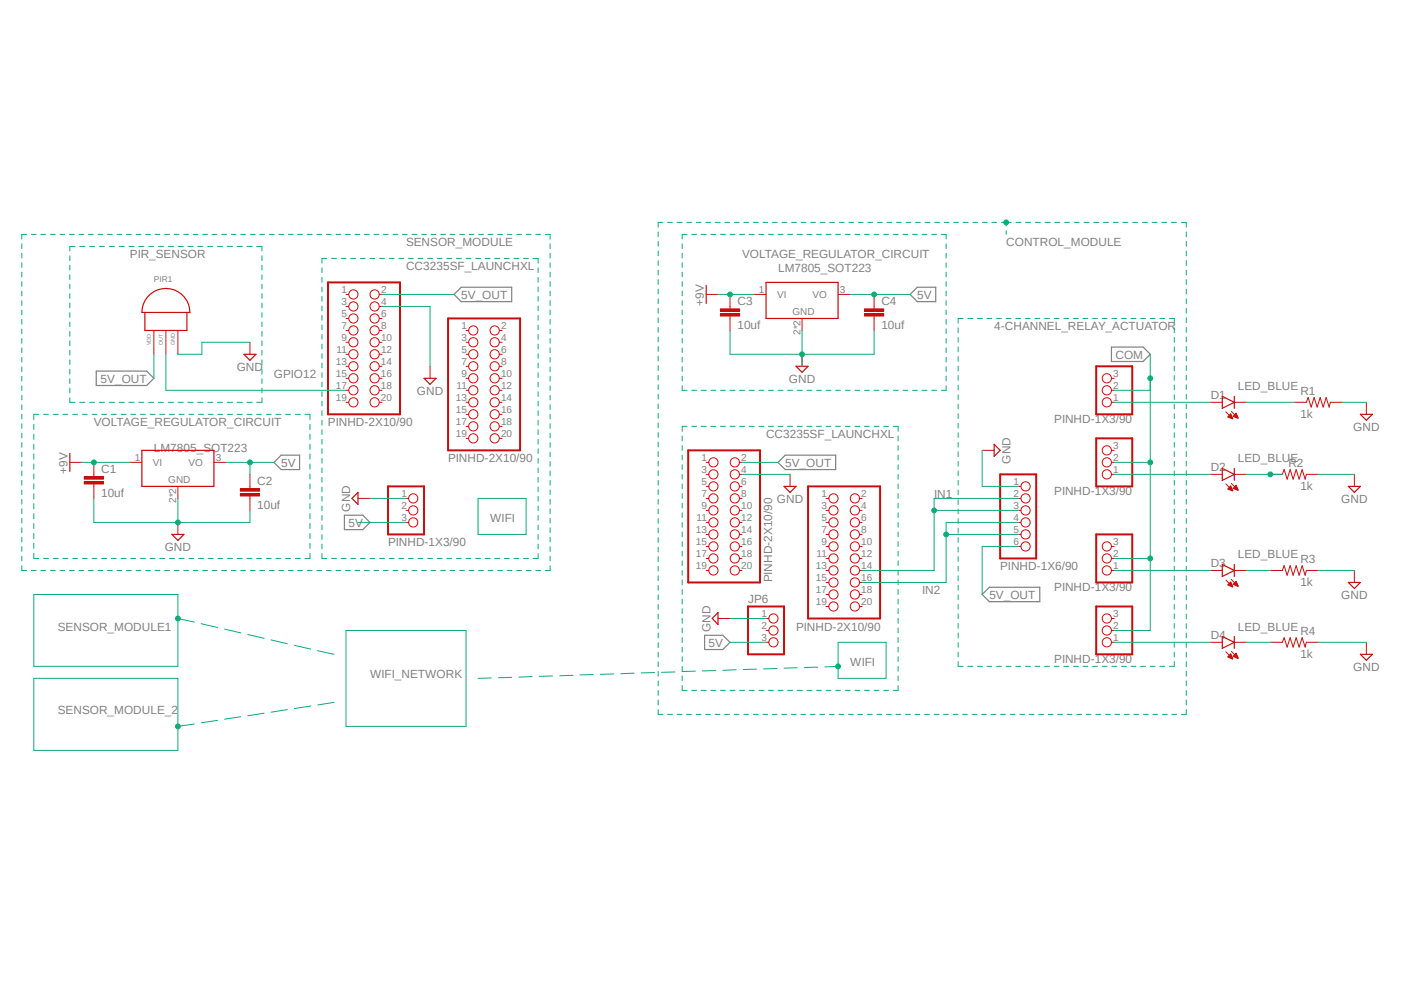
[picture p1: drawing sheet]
<svg xmlns="http://www.w3.org/2000/svg" width="297mm" height="210mm" viewBox="0 0 297 210" stroke-linecap="round" stroke-linejoin="round" font-family="sans-serif">
<path d="M4.5 46l288 112.8M292.5 46l-288 112.8" fill="none" stroke="#fff" stroke-width=".21"/>
<path d="M20.4 78.5h10.6l1.6 1.5-1.6 1.5h-10.6zM97.6 60.7h10.6v3.1h-10.6l-1.5-1.5zM192.5 62.3l1.6-1.6h3.9v3.1h-3.9zM235.1 73.4h6.7l1.5 1.5-1.5 1.6h-6.7zM58 97.8l1.5-1.5h3.9v3h-3.9zM166.1 96.3h10.7v3h-10.7l-1.5-1.5zM72.9 109h3.9l1.5 1.5-1.5 1.5h-3.9zM149.1 134.4h3.8l1.5 1.4-1.5 1.6h-3.8zM209.3 124.2h10.7v3.1h-10.7l-1.5-1.6z" fill="none" stroke="#808080" stroke-width=".25"/>
<path d="M69.4 59.7h15.2v27.9h-15.2zM94.8 67.4h15.2v27.8h-15.2zM82.1 102.9h7.6v10.1h-7.6z" fill="none" stroke="#c90d0c" stroke-width=".42"/>
<g fill="none" stroke="#c90d0c" stroke-width=".21">
<path d="M73.2 62.3h.5M73.2 64.8h.5M73.2 67.4h.5M73.2 69.9h.5M73.2 72.4h.5M73.2 74.9h.5M73.2 77.5h.5M80.3 62.3h.5M80.3 64.8h.5M80.3 67.4h.5M80.3 69.9h.5M80.3 72.4h.5"/>
<path d="M80.3 74.9h.5M80.3 77.5h.5M91 77.5v2.5M98.6 69.9h.5M98.6 72.4h.5M98.6 74.9h.5M98.6 77.5h.5M105.7 69.9h.5M105.7 72.4h.5M105.7 74.9h.5M105.7 77.5h.5M27.5 97.8h2.5"/>
<path d="M45.3 97.8h2.5M73.2 80h.5M73.2 82.5h.5M73.2 85.1h.5M80.3 80h.5M80.3 82.5h.5M80.3 85.1h.5M98.6 80h.5M98.6 82.5h.5M98.6 85.1h.5M98.6 87.6h.5M98.6 90.2h.5"/>
<path d="M98.6 92.7h.5M105.7 80h.5M105.7 82.5h.5M105.7 85.1h.5M105.7 87.6h.5M105.7 90.2h.5M105.7 92.7h.5M19.9 100.3v.5M19.9 102.4v.5M37.6 102.9v2.5M75.7 105.4h2.6M85.9 105.4h.5"/>
<path d="M85.9 107.9h.5M85.9 110.5h.5"/>
<circle cx="74.8" cy="67.4" r=".98"/>
<circle cx="74.8" cy="69.9" r=".98"/>
<circle cx="74.8" cy="72.4" r=".98"/>
<circle cx="74.8" cy="62.3" r=".98"/>
<circle cx="74.8" cy="64.8" r=".98"/>
<circle cx="74.8" cy="74.9" r=".98"/>
<circle cx="74.8" cy="77.5" r=".98"/>
<circle cx="79.2" cy="74.9" r=".98"/>
<circle cx="79.2" cy="62.3" r=".98"/>
<circle cx="79.2" cy="77.5" r=".98"/>
<circle cx="79.2" cy="69.9" r=".98"/>
<circle cx="79.2" cy="67.4" r=".98"/>
<circle cx="79.2" cy="72.4" r=".98"/>
<circle cx="79.2" cy="64.8" r=".98"/>
<circle cx="100.1" cy="77.5" r=".98"/>
<circle cx="100.1" cy="72.4" r=".98"/>
<circle cx="100.1" cy="69.9" r=".98"/>
<circle cx="100.1" cy="74.9" r=".98"/>
<circle cx="104.6" cy="77.5" r=".98"/>
<circle cx="104.6" cy="74.9" r=".98"/>
<circle cx="104.6" cy="69.9" r=".98"/>
<circle cx="104.6" cy="72.4" r=".98"/>
<circle cx="74.8" cy="80" r=".98"/>
<circle cx="74.8" cy="82.5" r=".98"/>
<circle cx="74.8" cy="85.1" r=".98"/>
<circle cx="79.2" cy="82.5" r=".98"/>
<circle cx="79.2" cy="85.1" r=".98"/>
<circle cx="79.2" cy="80" r=".98"/>
<circle cx="100.1" cy="92.7" r=".98"/>
<circle cx="100.1" cy="87.6" r=".98"/>
<circle cx="100.1" cy="80" r=".98"/>
<circle cx="100.1" cy="82.5" r=".98"/>
<circle cx="100.1" cy="85.1" r=".98"/>
<circle cx="100.1" cy="90.2" r=".98"/>
<circle cx="104.6" cy="85.1" r=".98"/>
<circle cx="104.6" cy="92.7" r=".98"/>
<circle cx="104.6" cy="87.6" r=".98"/>
<circle cx="104.6" cy="90.2" r=".98"/>
<circle cx="104.6" cy="80" r=".98"/>
<circle cx="104.6" cy="82.5" r=".98"/>
<circle cx="87.4" cy="105.4" r=".98"/>
<circle cx="87.4" cy="107.9" r=".98"/>
<circle cx="87.4" cy="110.5" r=".98"/>
</g>
<path d="M30 95.2h15.3v7.7h-15.3zM89.7 80h2.5l-1.2 1.3zM75.7 104.1v2.6l-1.2-1.3z" fill="none" stroke="#c90d0c" stroke-width=".25"/>
<path d="M17.8 101.9h4.1v.5h-4.1z" fill-rule="evenodd" fill="#c90d0c"/>
<path d="M17.8 101.9h4.1v.5h-4.1z" fill="none" stroke="#c90d0c" stroke-width=".21"/>
<path d="M17.8 100.8h4.1v.5h-4.1z" fill-rule="evenodd" fill="#c90d0c"/>
<path d="M19.9 97.8v2.5M17.8 100.8h4.1v.5h-4.1zM19.9 102.9v2.5M52.9 102.9v.5M52.9 104.9v.5" fill="none" stroke="#c90d0c" stroke-width=".21"/>
<path d="M50.8 104.4h4.1v.5h-4.1z" fill-rule="evenodd" fill="#c90d0c"/>
<path d="M50.8 104.4h4.1v.5h-4.1z" fill="none" stroke="#c90d0c" stroke-width=".21"/>
<path d="M50.8 103.4h4.1v.5h-4.1z" fill-rule="evenodd" fill="#c90d0c"/>
<g fill="none" stroke="#c90d0c" stroke-width=".21">
<path d="M32.6 69.9v5M35.1 69.9v5M37.6 69.9v5M52.9 72.4v2.5M154.4 64.8v.5M154.4 66.8v.6M159.5 62.3h2.6M169.7 67.4v2.5M177.3 62.3h2.5M14.8 97.8h2.5M149.4 97.8h.5M156.4 97.8h.6"/>
<path d="M207.8 95.2h2.5M235.2 97.8h.5M235.2 95.2h.5M235.2 85.1h.5M235.2 82.5h.5M235.2 80h.5M37.6 110.5v2.5M50.8 103.4h4.1v.5h-4.1zM52.9 100.3v2.6M52.9 105.4v2.5M149.4 100.3h.5M149.4 102.9h.5"/>
<path d="M149.4 105.4h.5M149.4 107.9h.5M149.4 110.5h.5M149.4 113h.5M149.4 115.6h.5M149.4 118.1h.5M156.4 100.3h.6M156.4 102.9h.6M156.4 105.4h.6M156.4 107.9h.6M156.4 110.5h.6M156.4 113h.6"/>
<path d="M156.4 115.6h.6M156.4 118.1h.6M167.1 100.3v2.6M174.8 105.4h.5M174.8 107.9h.5M174.8 110.5h.5M174.8 113h.5M174.8 115.6h.5M174.8 118.1h.5M181.8 105.4h.6M181.8 107.9h.6M181.8 110.5h.6"/>
<path d="M181.8 113h.6M181.8 115.6h.6M181.8 118.1h.6M215.4 102.9h.5M215.4 105.4h.5M215.4 107.9h.5M215.4 110.5h.5M215.4 113h.5M215.4 115.6h.5M235.2 100.3h.5M235.2 115.6h.5M235.2 118.1h.5"/>
<path d="M149.4 120.6h.5M151.9 130.8h2.5M156.4 120.6h.6M162.1 130.8h.5M162.1 133.3h.5M162.1 135.8h.5M174.8 120.6h.5M174.8 123.2h.5M174.8 125.7h.5M174.8 128.3h.5M181.8 120.6h.6M181.8 123.2h.6"/>
<path d="M181.8 125.7h.6M181.8 128.3h.6M235.2 120.6h.5M235.2 130.8h.5M235.2 133.3h.5M235.2 135.8h.5"/>
<circle cx="150.9" cy="97.8" r=".98"/>
<circle cx="155.4" cy="97.8" r=".98"/>
<circle cx="234.1" cy="85.1" r=".98"/>
<circle cx="234.1" cy="82.5" r=".98"/>
<circle cx="234.1" cy="80" r=".98"/>
<circle cx="234.1" cy="95.2" r=".98"/>
<circle cx="234.1" cy="97.8" r=".98"/>
<circle cx="150.9" cy="118.1" r=".98"/>
<circle cx="150.9" cy="100.3" r=".98"/>
<circle cx="150.9" cy="102.9" r=".98"/>
<circle cx="150.9" cy="113" r=".98"/>
<circle cx="150.9" cy="115.6" r=".98"/>
<circle cx="150.9" cy="105.4" r=".98"/>
<circle cx="150.9" cy="107.9" r=".98"/>
<circle cx="150.9" cy="110.5" r=".98"/>
<circle cx="155.4" cy="118.1" r=".98"/>
<circle cx="155.4" cy="100.3" r=".98"/>
<circle cx="155.4" cy="105.4" r=".98"/>
<circle cx="155.4" cy="113" r=".98"/>
<circle cx="155.4" cy="110.5" r=".98"/>
<circle cx="155.4" cy="102.9" r=".98"/>
<circle cx="155.4" cy="107.9" r=".98"/>
<circle cx="155.4" cy="115.6" r=".98"/>
<circle cx="176.3" cy="115.6" r=".98"/>
<circle cx="176.3" cy="110.5" r=".98"/>
<circle cx="176.3" cy="113" r=".98"/>
<circle cx="176.3" cy="118.1" r=".98"/>
<circle cx="176.3" cy="105.4" r=".98"/>
<circle cx="176.3" cy="107.9" r=".98"/>
<circle cx="180.8" cy="107.9" r=".98"/>
<circle cx="180.8" cy="118.1" r=".98"/>
<circle cx="180.8" cy="113" r=".98"/>
<circle cx="180.8" cy="110.5" r=".98"/>
<circle cx="180.8" cy="115.6" r=".98"/>
<circle cx="180.8" cy="105.4" r=".98"/>
<circle cx="217" cy="107.9" r=".98"/>
<circle cx="217" cy="110.5" r=".98"/>
<circle cx="217" cy="113" r=".98"/>
<circle cx="217" cy="102.9" r=".98"/>
<circle cx="217" cy="115.6" r=".98"/>
<circle cx="217" cy="105.4" r=".98"/>
<circle cx="234.1" cy="100.3" r=".98"/>
<circle cx="234.1" cy="115.6" r=".98"/>
<circle cx="234.1" cy="118.1" r=".98"/>
<circle cx="150.9" cy="120.6" r=".98"/>
<circle cx="155.4" cy="120.6" r=".98"/>
<circle cx="163.6" cy="130.8" r=".98"/>
<circle cx="163.6" cy="133.3" r=".98"/>
<circle cx="163.6" cy="135.8" r=".98"/>
<circle cx="176.3" cy="120.6" r=".98"/>
<circle cx="176.3" cy="125.7" r=".98"/>
<circle cx="176.3" cy="128.3" r=".98"/>
<circle cx="176.3" cy="123.2" r=".98"/>
<circle cx="180.8" cy="128.3" r=".98"/>
<circle cx="180.8" cy="123.2" r=".98"/>
<circle cx="180.8" cy="120.6" r=".98"/>
<circle cx="180.8" cy="125.7" r=".98"/>
<circle cx="234.1" cy="133.3" r=".98"/>
<circle cx="234.1" cy="135.8" r=".98"/>
<circle cx="234.1" cy="120.6" r=".98"/>
<circle cx="234.1" cy="130.8" r=".98"/>
</g>
<path d="M162.1 59.7h15.2v7.7h-15.2zM30.6 66.1v3.8h8.9v-3.8M31.8 62.2a5.1 5.1 0 0 1 5.4-.7 5.1 5.1 0 0 1 3 4.6h-10.2a5 5 0 0 1 1.8-3.9zM51.6 74.9h2.5l-1.2 1.3zM14.8 95.9v3.8M210.3 94l1.3 1.2-1.3 1.3zM36.4 113h2.5l-1.3 1.3zM165.9 102.9h2.5l-1.3 1.2zM151.9 129.5v2.6l-1.2-1.3z" fill="none" stroke="#c90d0c" stroke-width=".25"/>
<path d="M231.9 77.5h7.6v10.1h-7.6zM145.6 95.2h15.2v28h-15.2zM231.9 92.7h7.6v10.2h-7.6zM170.9 102.9h15.3v27.9h-15.3zM211.6 100.3h7.6v17.8h-7.6zM231.9 113h7.6v10.2h-7.6zM158.2 128.3h7.7v10.1h-7.7zM231.9 128.3h7.6v10.1h-7.6z" fill="none" stroke="#c90d0c" stroke-width=".42"/>
<path d="M152.4 66.3h4.1v.5h-4.1z" fill-rule="evenodd" fill="#c90d0c"/>
<path d="M152.4 66.3h4.1v.5h-4.1z" fill="none" stroke="#c90d0c" stroke-width=".21"/>
<path d="M152.4 65.3h4.1v.5h-4.1z" fill-rule="evenodd" fill="#c90d0c"/>
<path d="M152.4 65.3h4.1v.5h-4.1zM154.4 62.3v2.5M154.4 67.4v2.5M184.9 64.8v.5M184.9 66.8v.6" fill="none" stroke="#c90d0c" stroke-width=".21"/>
<path d="M182.9 66.3h4v.5h-4z" fill-rule="evenodd" fill="#c90d0c"/>
<path d="M182.9 66.3h4v.5h-4z" fill="none" stroke="#c90d0c" stroke-width=".21"/>
<path d="M182.9 65.3h4v.5h-4z" fill-rule="evenodd" fill="#c90d0c"/>
<path d="M149.4 62.3h2.5M169.7 74.9v2.6M182.9 65.3h4v.5h-4zM184.9 62.3v2.5M184.9 67.4v2.5M256 85.1h2.6M259.3 87.1l1.4 1.4M260.5 87l1.4 1.4M261.1 85.1h2.6" fill="none" stroke="#c90d0c" stroke-width=".21"/>
<path d="M149.4 60.4v3.8M168.4 77.5h2.5l-1.2 1.2zM258.6 83.8l2.5 1.3-2.5 1.3zM261.1 83.8v2.6" fill="none" stroke="#c90d0c" stroke-width=".25"/>
<path d="M260.3 87.5l.4 1.1-1-.4z" fill-rule="evenodd" fill="#c90d0c"/>
<path d="M260.3 87.5l.4 1.1-1-.4z" fill="none" stroke="#c90d0c" stroke-width=".21"/>
<path d="M261.5 87.4l.4 1.1-1-.4z" fill-rule="evenodd" fill="#c90d0c"/>
<path d="M261.5 87.4l.4 1.1-1-.4zM256 100.3h2.6M259.3 102.4l1.4 1.4M260.5 102.2l1.4 1.4M261.1 100.3h2.6" fill="none" stroke="#c90d0c" stroke-width=".21"/>
<path d="M258.6 99.1l2.5 1.2-2.5 1.3zM261.1 99.1v2.5" fill="none" stroke="#c90d0c" stroke-width=".25"/>
<path d="M260.3 102.7l.5 1.1h-.1l-1-.4z" fill-rule="evenodd" fill="#c90d0c"/>
<path d="M260.3 102.7l.5 1.1h-.1l-1-.4z" fill="none" stroke="#c90d0c" stroke-width=".21"/>
<path d="M261.5 102.6l.5 1-.1 .1-1-.4z" fill-rule="evenodd" fill="#c90d0c"/>
<path d="M261.5 102.6l.5 1-.1 .1-1-.4zM256 120.6h2.6M259.3 122.7l1.4 1.4M260.5 122.6l1.4 1.4M261.1 120.6h2.6" fill="none" stroke="#c90d0c" stroke-width=".21"/>
<path d="M258.6 119.4l2.5 1.2-2.5 1.3zM261.1 119.4v2.5" fill="none" stroke="#c90d0c" stroke-width=".25"/>
<path d="M259.7 123.7l.6-.6 .5 1-.1 .1z" fill-rule="evenodd" fill="#c90d0c"/>
<path d="M259.7 123.7l.6-.6 .5 1-.1 .1z" fill="none" stroke="#c90d0c" stroke-width=".21"/>
<path d="M260.9 123.6l.6-.7 .5 1.1h-.1z" fill-rule="evenodd" fill="#c90d0c"/>
<path d="M256 135.8h2.6M259.3 137.9l1.4 1.4M260.5 137.8l1.4 1.3M260.9 123.6l.6-.7 .5 1.1h-.1zM261.1 135.8h2.6" fill="none" stroke="#c90d0c" stroke-width=".21"/>
<path d="M258.6 134.6l2.5 1.2-2.5 1.3zM261.1 134.6v2.5" fill="none" stroke="#c90d0c" stroke-width=".25"/>
<path d="M260.3 138.3l.5 1-.1 .1-1-.5z" fill-rule="evenodd" fill="#c90d0c"/>
<path d="M260.3 138.3l.5 1-.1 .1-1-.5z" fill="none" stroke="#c90d0c" stroke-width=".21"/>
<path d="M261.5 138.1l.5 1.1-.1 .1-1-.5z" fill-rule="evenodd" fill="#c90d0c"/>
<path d="M273.8 85.1h2.6l.3-1 .7 2 .6-2 .6 2 .7-2 .6 2 .6-2 .7 2 .2-1h2.6M289.1 85.1v2.5M268.7 100.3h2.6l.4-1 .6 2 .6-2 .7 2 .6-2 .6 2 .7-2 .6 2 .3-1h2.5M286.5 100.3v2.6M261.5 138.1l.5 1.1-.1 .1-1-.5zM268.7 120.6h2.6l.4-1 .6 2.1 .6-2.1 .7 2.1 .6-2.1 .6 2.1 .7-2.1 .6 2.1 .3-1.1h2.5M268.7 135.8h2.6l.4-.9 .6 2 .6-2 .7 2 .6-2 .6 2 .7-2 .6 2 .3-1.1h2.5M286.5 120.6v2.6M289.1 135.8v2.6" fill="none" stroke="#c90d0c" stroke-width=".21"/>
<path d="M287.8 87.6h2.5l-1.2 1.3zM285.2 102.9h2.6l-1.3 1.2zM285.2 123.2h2.6l-1.3 1.3zM287.8 138.4h2.5l-1.2 1.3z" fill="none" stroke="#c90d0c" stroke-width=".25"/>
<path d="M80.8 62.3h15.3M80.8 64.8h10.2v12.7M47.8 97.8h10.2M52.9 97.8v2.5M75.7 110.5h10.2M78.3 105.4h7.6" fill="none" stroke="#0dab76" stroke-width=".21"/>
<circle cx="52.9" cy="97.8" r=".51" fill="#0dab76"/>
<g fill="none" stroke="#0dab76" stroke-width=".21">
<path d="M17.3 97.8h10.2M215.4 115.6h-7.6v10.1"/>
<circle cx="52.9" cy="97.8" r=".51"/>
</g>
<circle cx="19.8" cy="97.8" r=".51" fill="#0dab76"/>
<g fill="none" stroke="#0dab76" stroke-width=".21">
<path d="M32.6 74.9v5.1M52.9 72.4h-10.2v2.5h-5.1M19.9 105.4v5.1h33v-2.6M37.6 105.4v5.1"/>
<circle cx="19.8" cy="97.8" r=".51"/>
</g>
<circle cx="37.6" cy="110.5" r=".51" fill="#0dab76"/>
<g fill="none" stroke="#0dab76" stroke-width=".21">
<path d="M169.7 69.9v7.6M207.8 95.2v7.7h7.6M157 100.3h10.1M154.4 130.8h7.7"/>
<circle cx="37.6" cy="110.5" r=".51"/>
</g>
<circle cx="169.7" cy="74.9" r=".51" fill="#0dab76"/>
<g fill="none" stroke="#0dab76" stroke-width=".21">
<path d="M4.6 51.6v1M4.6 53.6v1M4.6 55.6v1M4.6 57.6v1M4.6 59.6v1M5.6 49.6h-1v1M6.6 49.6h1.1M8.6 49.6h1.1M10.7 49.6h1M12.7 49.6h1M14.7 49.6h1M14.8 54.1v1"/>
<path d="M14.8 56.1v1M14.8 58.1v1M15.9 52.1h-1.1v1M16.7 49.6h1M16.8 52.1h1.1M18.7 49.6h1M19 52.1h1M20.7 49.6h1.1M21 52.1h1.1M22.7 49.6h1M23.1 52.1h1.1M24.8 49.6h1"/>
<path d="M25.2 52.1h1.1M26.8 49.6h1M27.3 52.1h1.1M28.8 49.6h1M29.3 52.1h1.1M30.8 49.6h1M31.5 52.1h1M32.8 49.6h1M33.5 52.1h1.1M34.8 49.6h1.1M35.6 52.1h1.1M36.8 49.6h1"/>
<path d="M37.7 52.1h1.1M38.9 49.6h1M39.8 52.1h1.1M40.9 49.6h1M41.8 52.1h1.1M42.9 49.6h1M43.9 52.1h1.1M44.9 49.6h1M46 52.1h1.1M46.9 49.6h1M48.1 52.1h1.1M48.9 49.6h1"/>
<path d="M50.2 52.1h1.1M50.9 49.6h1M52.2 52.1h1.1M53 49.6h1M54.3 52.1h1.1v1M54.9 49.6h1.1M55.4 54.1v1M55.4 56.1v1M55.4 58.1v1M57 49.6h1M59 49.6h1M61 49.6h1"/>
<path d="M63 49.6h1M65 49.6h1M67 49.6h1M68.1 56.6v1.1M68.1 58.7v1M69 49.6h1.1M69.1 54.7h-1v1M70.1 54.7h1.1M71.1 49.6h1M72.2 54.7h1M73.1 49.6h1M74.2 54.7h1"/>
<path d="M75.1 49.6h1M76.2 54.7h1.1M77.1 49.6h1M78.3 54.7h1M79.1 49.6h1M80.3 54.7h1M81.1 49.6h1M82.3 54.7h1.1M83.1 49.6h1.1M84.4 54.7h1M85.1 49.6h1M86.4 54.7h1"/>
<path d="M87.2 49.6h1M88.4 54.7h1.1M89.2 49.6h1M90.5 54.7h1M91.2 49.6h1M92.5 54.7h1M93.2 49.6h1M94.5 54.7h1M95.2 49.6h1M96.6 54.7h1M97.2 49.6h1.1M98.6 54.7h1"/>
<path d="M99.2 49.6h1M100.6 54.7h1M101.3 49.6h1M102.6 54.7h1.1M103.3 49.6h1M104.6 54.7h1.1M105.3 49.6h1M106.7 54.7h1M107.3 49.6h1M108.7 54.7h1.1M109.3 49.6h1M110.7 54.7h1.1"/>
<path d="M111.3 49.6h1.1M112.8 54.7h1v1M113.3 49.6h1M113.8 56.6v1.1M113.8 58.7v1M115.4 49.6h1v1M116.4 51.6v1M116.4 53.6v1M116.4 55.6v1M116.4 57.6v1M116.4 59.6v1M4.6 61.6v1"/>
<path d="M4.6 63.6v1M4.6 65.6v1M4.6 67.6v1M4.6 69.6v1M4.6 71.6v1M4.6 73.6v1M4.6 75.6v1M4.6 77.6v1M4.6 79.6v1M14.8 60.1v1M14.8 62.1v1M14.8 64.1v1"/>
<path d="M14.8 66.1v1M14.8 68.1v1M14.8 70.1v1M14.8 72.1v1M14.8 74.1v1M14.8 76.1v1M14.8 78.1v1M35.1 74.9v7.6h38.1M55.4 60.1v1M55.4 62.1v1M55.4 64.1v1M55.4 66.1v1"/>
<path d="M55.4 68.1v1M55.4 70.1v1M55.4 72.1v1M55.4 74.1v1M55.4 76.1v1M55.4 78.1v1M68.1 60.7v1M68.1 62.7v1M68.1 64.7v1M68.1 66.7v1M68.1 68.7v1.1M68.1 70.7v1.1"/>
<path d="M68.1 72.8v1M68.1 74.8v1M68.1 76.8v1M68.1 78.8v1M113.8 60.7v1M113.8 62.7v1M113.8 64.7v1M113.8 66.7v1M113.8 68.7v1.1M113.8 70.7v1.1M113.8 72.8v1M113.8 74.8v1"/>
<path d="M113.8 76.8v1M113.8 78.8v1M116.4 61.6v1M116.4 63.6v1M116.4 65.6v1M116.4 67.6v1M116.4 69.6v1M116.4 71.6v1M116.4 73.6v1M116.4 75.6v1M116.4 77.6v1M116.4 79.6v1"/>
<path d="M4.6 81.6v1M4.6 83.6v1M4.6 85.6v1M4.6 87.6v1M4.6 89.6v1M4.6 91.6v1M4.6 93.6v1M4.6 95.6v1M4.6 97.6v1M4.6 99.6v1M7.2 89.7v1.1M7.2 91.8v1.1"/>
<path d="M7.2 93.9v1.1M7.2 96v1.1M7.2 98.1v1.1M8.2 87.6h-1v1.1M9.2 87.6h1M11.3 87.6h1M13.3 87.6h1.1M14.8 84.1v1h1.1M14.8 80.1v1M14.8 82.1v1M15.4 87.6h1M16.8 85.1h1.1"/>
<path d="M17.4 87.6h1.1M19 85.1h1M19.5 87.6h1M21 85.1h1.1M21.5 87.6h1.1M23.1 85.1h1.1M23.5 87.6h1.1M25.2 85.1h1.1M25.6 87.6h1.1M27.3 85.1h1.1M27.6 87.6h1.1M29.3 85.1h1.1"/>
<path d="M29.7 87.6h1M31.5 85.1h1M31.7 87.6h1.1M33.5 85.1h1.1M33.8 87.6h1M35.6 85.1h1.1M35.9 87.6h1M37.7 85.1h1.1M37.9 87.6h1M39.8 85.1h1.1M40 87.6h1M41.8 85.1h1.1"/>
<path d="M42 87.6h1.1M43.9 85.1h1.1M44 87.6h1.1M46 85.1h1.1M46.1 87.6h1M48.1 85.1h1.1M48.1 87.6h1.1M50.2 85.1h1.1M50.2 87.6h1M52.2 85.1h1.1M52.2 87.6h1.1M54.3 87.6h1"/>
<path d="M55.4 84.1v1h-1.1M55.4 80.1v1M55.4 82.1v1M56.3 87.6h1.1M58.4 87.6h1M60.4 87.6h1.1M62.5 87.6h1M64.5 87.6h1.1v1.1M65.6 89.7v1.1M65.6 91.8v1.1M65.6 93.9v1.1M65.6 96v1.1"/>
<path d="M65.6 98.1v1.1M68.1 80.8v1M68.1 82.8v1.1M68.1 84.8v1.1M68.1 86.9v1M68.1 88.9v1M68.1 90.9v1M68.1 92.9v1M68.1 94.9v1M68.1 96.9v1.1M68.1 99v1M113.8 80.8v1"/>
<path d="M113.8 82.8v1.1M113.8 84.8v1.1M113.8 86.9v1M113.8 88.9v1M113.8 90.9v1M113.8 92.9v1M113.8 94.9v1M113.8 96.9v1.1M113.8 99v1M116.4 81.6v1M116.4 83.6v1M116.4 85.6v1"/>
<path d="M116.4 87.6v1M116.4 89.6v1M116.4 91.6v1M116.4 93.6v1M116.4 95.6v1M116.4 97.6v1M116.4 99.6v1M144.3 92.2v1.1M144.3 94.2v1M144.3 96.3v1M144.3 98.3v1M145.3 90.2h-1v1"/>
<path d="M146.3 90.2h1.1M148.3 90.2h1.1M150.4 90.2h1M152.4 90.2h1.1M154.4 90.2h1.1M156.5 90.2h1M157 97.8h7.6M158.5 90.2h1.1M160.5 90.2h1.1M162.6 90.2h1M164.6 90.2h1.1M166.6 90.2h1.1"/>
<path d="M168.7 90.2h1M170.7 90.2h1M172.7 90.2h1.1M174.8 90.2h1M176.8 90.2h1M178.8 90.2h1M180.8 90.2h1.1M182.9 90.2h1M184.9 90.2h1M186.9 90.2h1.1M189 90.2h1v1M190 92.2v1.1"/>
<path d="M190 94.2v1M190 96.3v1M190 98.3v1M284 85.1h5.1M4.6 119.6v1h1M4.6 101.6v1M4.6 103.6v1M4.6 105.6v1M4.6 107.6v1M4.6 109.6v1M4.6 111.6v1M4.6 113.6v1"/>
<path d="M4.6 115.6v1M4.6 117.6v1M7.2 117v1.1h1M7.2 100.2v1.1M7.2 102.3v1.1M7.2 104.4v1.1M7.2 106.5v1.1M7.2 108.6v1.1M7.2 110.7v1.1M7.2 112.8v1.1M7.2 114.9v1.1M9.2 118.1h1"/>
<path d="M11.3 118.1h1M13.3 118.1h1.1M15.4 118.1h1M17.4 118.1h1.1M19.5 118.1h1M21.5 118.1h1.1M23.5 118.1h1.1M25.6 118.1h1.1M27.6 118.1h1.1M29.7 118.1h1M31.7 118.1h1.1M33.8 118.1h1"/>
<path d="M35.9 118.1h1M37.9 118.1h1M40 118.1h1M42 118.1h1.1M44 118.1h1.1M46.1 118.1h1M48.1 118.1h1.1M50.2 118.1h1M52.2 118.1h1.1M54.3 118.1h1M56.3 118.1h1.1M58.4 118.1h1"/>
<path d="M60.4 118.1h1.1M62.5 118.1h1M65.6 117v1.1h-1.1M65.6 100.2v1.1M65.6 102.3v1.1M65.6 104.4v1.1M65.6 106.5v1.1M65.6 108.6v1.1M65.6 110.7v1.1M65.6 112.8v1.1M65.6 114.9v1.1M68.1 101v1"/>
<path d="M68.1 103v1M68.1 105v1M68.1 107v1M68.1 109v1M68.1 111v1.1M68.1 113.1v1M68.1 115.1v1M68.1 117.1v1h1M70.1 118.1h1.1M72.2 118.1h1M74.2 118.1h1M76.2 118.1h1.1"/>
<path d="M78.3 118.1h1M80.3 118.1h1M82.3 118.1h1.1M84.4 118.1h1M86.4 118.1h1M88.4 118.1h1.1M90.5 118.1h1M92.5 118.1h1M94.5 118.1h1M96.6 118.1h1M98.6 118.1h1M100.6 118.1h1"/>
<path d="M101.1 105.4h10.2v7.6h-10.2zM102.6 118.1h1.1M104.6 118.1h1.1M106.7 118.1h1M108.7 118.1h1.1M110.7 118.1h1.1M113.8 117.1v1h-1M113.8 101v1M113.8 103v1M113.8 105v1M113.8 107v1M113.8 109v1"/>
<path d="M113.8 111v1.1M113.8 113.1v1M113.8 115.1v1M116.4 119.6v1h-1M116.4 101.6v1M116.4 103.6v1M116.4 105.6v1M116.4 107.6v1M116.4 109.6v1M116.4 111.6v1M116.4 113.6v1M116.4 115.6v1"/>
<path d="M116.4 117.6v1M144.3 100.3v1M144.3 102.4v1M144.3 104.4v1M144.3 106.4v1M144.3 108.5v1M144.3 110.5v1M144.3 112.5v1M144.3 114.6v1M144.3 116.6v1M144.3 118.6v1M190 100.3v1"/>
<path d="M190 102.4v1M190 104.4v1M190 106.4v1M190 108.5v1M190 110.5v1M190 112.5v1M190 114.6v1M190 116.6v1M190 118.6v1M278.9 100.3h7.6M6.6 120.6h1.1M8.6 120.6h1.1"/>
<path d="M10.7 120.6h1M12.7 120.6h1M14.7 120.6h1M16.7 120.6h1M18.7 120.6h1M20.7 120.6h1.1M22.7 120.6h1M24.8 120.6h1M26.8 120.6h1M28.8 120.6h1M30.8 120.6h1M32.8 120.6h1"/>
<path d="M34.8 120.6h1.1M36.8 120.6h1M38.9 120.6h1M40.9 120.6h1M42.9 120.6h1M44.9 120.6h1M46.9 120.6h1M48.9 120.6h1M50.9 120.6h1M53 120.6h1M54.9 120.6h1.1M57 120.6h1"/>
<path d="M59 120.6h1M61 120.6h1M63 120.6h1M65 120.6h1M67 120.6h1M69 120.6h1.1M71.1 120.6h1M73.1 120.6h1M75.1 120.6h1M77.1 120.6h1M79.1 120.6h1M81.1 120.6h1"/>
<path d="M83.1 120.6h1.1M85.1 120.6h1M87.2 120.6h1M89.2 120.6h1M91.2 120.6h1M93.2 120.6h1M95.2 120.6h1M97.2 120.6h1.1M99.2 120.6h1M101.3 120.6h1M103.3 120.6h1M105.3 120.6h1"/>
<path d="M107.3 120.6h1M109.3 120.6h1M111.3 120.6h1.1M113.3 120.6h1M144.3 120.6v1.1M144.3 122.6v1.1M144.3 124.7v1M144.3 126.7v1.1M144.3 128.7v1.1M144.3 130.8v1M144.3 132.8v1.1M144.3 134.8v1.1"/>
<path d="M144.3 136.9v1M144.3 138.9v1M154.4 135.8h7.7M177.3 135.8h10.2v7.7h-10.2zM190 120.6v1.1M190 122.6v1.1M190 124.7v1M190 126.7v1.1M190 128.7v1.1M190 130.8v1M190 132.8v1.1M190 134.8v1.1"/>
<path d="M190 136.9v1M190 138.9v1M278.9 135.8h10.2M278.9 120.6h7.6M103.9 143.4l-2.8 .1M108.2 143.3h-2.7M112.6 143.1l-2.8 .1M116.9 143h-2.8M121.2 142.8l-2.8 .1M125.5 142.7h-2.8M129.8 142.5l-2.8 .1M134.2 142.4l-2.9 .1"/>
<path d="M138.5 142.2l-2.9 .1M142.8 142.1l-2.8 .1M144.3 140.9v1M144.3 143v1M144.3 145v1h1M146.3 146h1.1M147.1 141.9l-2.8 .1M148.3 146h1.1M150.4 146h1M151.4 141.8l-2.8 .1M152.4 146h1.1M154.4 146h1.1"/>
<path d="M155.7 141.6l-2.8 .2M156.5 146h1M158.5 146h1.1M160.1 141.5l-2.9 .1M160.5 146h1.1M162.6 146h1M164.4 141.4l-2.9 .1M164.6 146h1.1M166.6 146h1.1M168.7 146h1M168.7 141.2l-2.8 .1M170.7 146h1"/>
<path d="M172.7 146h1.1M173 141.1l-2.8 .1M174.8 146h1M176.8 146h1M177.3 140.9l-2.8 .2M178.8 146h1M180.8 146h1.1M182.9 146h1M184.9 146h1M186.9 146h1.1M190 140.9v1M190 143v1"/>
<path d="M190 145v1h-1"/>
<circle cx="169.7" cy="74.9" r=".51"/>
</g>
<circle cx="177.3" cy="140.9" r=".51" fill="#0dab76"/>
<g fill="none" stroke="#0dab76" stroke-width=".21">
<path d="M197.6 107.9h17.8M215.4 105.4h-17.8v15.2h-15.2"/>
<circle cx="177.3" cy="140.9" r=".51"/>
</g>
<circle cx="197.6" cy="108" r=".51" fill="#0dab76"/>
<g fill="none" stroke="#0dab76" stroke-width=".21">
<path d="M200.2 113h15.2M215.4 110.5h-15.2v12.7h-17.8"/>
<circle cx="197.6" cy="108" r=".51"/>
</g>
<circle cx="200.1" cy="113" r=".51" fill="#0dab76"/>
<g fill="none" stroke="#0dab76" stroke-width=".21">
<path d="M151.9 62.3h7.6M202.7 69.3v1.1M202.7 71.4v1M202.7 73.4v1M202.7 75.4v1M202.7 77.4v1M202.7 79.4v1M203.8 67.4h-1.1v1M204.7 67.4h1.1M206.8 67.4h1M208.8 67.4h1M210.8 67.4h1"/>
<path d="M212.9 67.4h1M214.9 67.4h1M216.9 67.4h1M218.9 67.4h1.1M221 67.4h1M223 67.4h1M225 67.4h1.1M227.1 67.4h1M229.1 67.4h1M231.1 67.4h1.1M233.2 67.4h1M235.2 67.4h1"/>
<path d="M237.2 67.4h1.1M239.3 67.4h1M241.3 67.4h1M243.3 67.4h1M245.4 67.4h1M247.4 67.4h1v1M248.4 69.3v1.1M248.4 71.4v1M248.4 73.4v1M248.4 75.4v1M248.4 77.4v1M248.4 79.4v1"/>
<path d="M202.7 81.4v1.1M202.7 83.5v1M202.7 85.5v1M202.7 87.5v1M202.7 89.5v1.1M202.7 91.5v1M202.7 93.6v1M202.7 95.5v1.1M202.7 97.6v1M202.7 99.6v1M248.4 81.4v1.1M248.4 83.5v1"/>
<path d="M248.4 85.5v1M248.4 87.5v1M248.4 89.5v1.1M248.4 91.5v1M248.4 93.6v1M248.4 95.5v1.1M248.4 97.6v1M248.4 99.6v1M202.7 101.6v1M202.7 103.6v1M202.7 105.7v1M202.7 107.7v1"/>
<path d="M202.7 109.7v1M202.7 111.7v1M202.7 113.7v1M202.7 115.7v1.1M202.7 117.7v1M202.7 119.8v1M248.4 101.6v1M248.4 103.6v1M248.4 105.7v1M248.4 107.7v1M248.4 109.7v1M248.4 111.7v1"/>
<path d="M248.4 113.7v1M248.4 115.7v1.1M248.4 117.7v1M248.4 119.8v1M202.7 121.8v1M202.7 123.8v1M202.7 125.8v1M202.7 127.8v1.1M202.7 129.8v1.1M202.7 131.9v1M202.7 133.9v1M202.7 135.9v1"/>
<path d="M202.7 137.9v1M202.7 139.9v1h1.1M248.4 139.9v1h-1M248.4 121.8v1M248.4 123.8v1M248.4 125.8v1M248.4 127.8v1.1M248.4 129.8v1.1M248.4 131.9v1M248.4 133.9v1M248.4 135.9v1M248.4 137.9v1"/>
<path d="M204.7 140.9h1.1M206.8 140.9h1M208.8 140.9h1M210.8 140.9h1M212.9 140.9h1M214.9 140.9h1M216.9 140.9h1M218.9 140.9h1.1M221 140.9h1M223 140.9h1M225 140.9h1.1M227.1 140.9h1"/>
<path d="M229.1 140.9h1M231.1 140.9h1.1M233.2 140.9h1M235.2 140.9h1M237.2 140.9h1.1M239.3 140.9h1M241.3 140.9h1M243.3 140.9h1M245.4 140.9h1"/>
<circle cx="200.1" cy="113" r=".51"/>
</g>
<circle cx="154.4" cy="62.3" r=".51" fill="#0dab76"/>
<g fill="none" stroke="#0dab76" stroke-width=".21">
<path d="M179.8 62.3h12.7"/>
<circle cx="154.4" cy="62.3" r=".51"/>
</g>
<circle cx="184.9" cy="62.3" r=".51" fill="#0dab76"/>
<g fill="none" stroke="#0dab76" stroke-width=".21">
<path d="M144.3 51.6v1M144.3 53.6v1M144.3 55.6v1M144.3 57.6v.9M144.3 59.6v1M145.3 49.6h-1v.9M146.3 49.6h1.1M148.3 49.6h1.1M150.4 49.6h1M152.4 49.6h1.1M154.4 49.6h1.1M156.5 49.6h1"/>
<path d="M158.5 49.6h1.1M160.5 49.6h1.1M162.6 49.6h1M164.6 49.6h1.1M166.6 49.6h1.1M168.7 49.6h1M170.7 49.6h1M172.7 49.6h1.1M174.8 49.6h1M176.8 49.6h1M178.8 49.6h1M180.8 49.6h1.1"/>
<path d="M182.9 49.6h1M184.9 49.6h1M186.9 49.6h1.1M189 49.6h1M191 49.6h1M193 49.6h1.1M195.1 49.6h1M197.1 49.6h1M199.1 49.6h1.1v.9M200.2 51.6v1M200.2 53.6v1M200.2 55.6v1"/>
<path d="M200.2 57.6v.9M200.2 59.6v1M144.3 61.6v1M144.3 63.6v1M144.3 65.6v.9M144.3 67.6v1M144.3 69.6v1M144.3 71.6v1M144.3 73.6v.9M144.3 75.6v1M144.3 77.6v1M144.3 79.5v1.1"/>
<path d="M154.4 69.9v5h30.5v-5M200.2 61.6v1M200.2 63.6v1M200.2 65.6v.9M200.2 67.6v1M200.2 69.6v1M200.2 71.6v1M200.2 73.6v.9M200.2 75.6v1M200.2 77.6v1M200.2 79.5v1.1M243.3 74.9v22.9h-7.6"/>
<path d="M144.3 81.6v.9h1M146.3 82.5h1.1M148.3 82.5h1.1M150.4 82.5h1M152.4 82.5h1.1M154.4 82.5h1.1M156.5 82.5h1M158.5 82.5h1.1M160.5 82.5h1.1M162.6 82.5h1M164.6 82.5h1.1M166.6 82.5h1.1"/>
<path d="M168.7 82.5h1M170.7 82.5h1M172.7 82.5h1.1M174.8 82.5h1M176.8 82.5h1M178.8 82.5h1M180.8 82.5h1.1M182.9 82.5h1M184.9 82.5h1M186.9 82.5h1.1M189 82.5h1M191 82.5h1"/>
<path d="M193 82.5h1.1M195.1 82.5h1M197.1 82.5h1M200.2 81.6v.9h-1.1M235.7 82.5h7.6"/>
<circle cx="184.9" cy="62.3" r=".51"/>
</g>
<circle cx="243.3" cy="80" r=".51" fill="#0dab76"/>
<g fill="none" stroke="#0dab76" stroke-width=".21">
<path d="M243.3 97.8v20.3h-7.6"/>
<circle cx="243.3" cy="80" r=".51"/>
</g>
<circle cx="243.3" cy="97.8" r=".51" fill="#0dab76"/>
<g fill="none" stroke="#0dab76" stroke-width=".21">
<path d="M243.3 118.1v15.2h-7.6"/>
<circle cx="243.3" cy="97.8" r=".51"/>
</g>
<circle cx="243.3" cy="118.1" r=".51" fill="#0dab76"/>
<g fill="none" stroke="#0dab76" stroke-width=".21">
<path d="M235.7 85.1h20.3M263.7 85.1h10.1M235.7 100.3h20.3M263.7 100.3h7.6M235.7 120.6h20.3M235.7 135.8h20.3"/>
<circle cx="243.3" cy="118.1" r=".51"/>
</g>
<circle cx="268.7" cy="100.3" r=".51" fill="#0dab76"/>
<g fill="none" stroke="#0dab76" stroke-width=".21">
<path d="M139.2 49.1v1M139.2 51.1v1M139.2 53.1v1M139.2 55.1v1M139.2 57.1v1.1M139.2 59.1v1.1M140.3 47h-1.1v1M141.2 47h1M143.3 47h1M145.3 47h1M147.3 47h1M149.3 47h1"/>
<path d="M151.3 47h1.1M153.3 47h1M155.4 47h1M157.4 47h1M159.4 47h1M161.4 47h1M163.4 47h1M165.4 47h1.1M167.5 47h1M169.5 47h1M171.5 47h1M173.5 47h1"/>
<path d="M175.5 47h1M177.5 47h1.1M179.6 47h1M181.6 47h1M183.6 47h1M185.6 47h1M187.6 47h1M189.7 47h1M191.7 47h1M193.7 47h1M195.7 47h1M197.7 47h1.1"/>
<path d="M199.7 47h1M201.8 47h1M203.8 47h1M205.8 47h1M207.8 47h1M209.8 47h1M211.8 47h2.1M214.9 47h1.1M217 47h1M219 47h1.1M221.1 47h1.1M223.1 47h1.1"/>
<path d="M225.2 47h1.1M227.2 47h1.1M229.3 47h1.1M231.4 47h1.1M233.4 47h1.1M235.5 47h1.1M237.5 47h1.1M239.6 47h1.1M241.7 47h1M243.7 47h1.1M245.8 47h1M247.8 47h1.1"/>
<path d="M249.9 47h1.1v1M251 49.1v1M251 51.1v1M251 53.1v1M251 55.1v1M251 57.1v1.1M251 59.1v1.1M139.2 61.2v1M139.2 63.2v1M139.2 65.2v1.1M139.2 67.2v1M139.2 69.3v1"/>
<path d="M139.2 71.3v1M139.2 73.3v1M139.2 75.3v1M139.2 77.3v1.1M139.2 79.4v1M251 61.2v1M251 63.2v1M251 65.2v1.1M251 67.2v1M251 69.3v1M251 71.3v1M251 73.3v1"/>
<path d="M251 75.3v1M251 77.3v1.1M251 79.4v1M139.2 81.4v1M139.2 83.4v1M139.2 85.4v1M139.2 87.4v1.1M139.2 89.5v1M139.2 91.5v1M139.2 93.5v1M139.2 95.5v1.1M139.2 97.5v1.1"/>
<path d="M139.2 99.6v1M251 81.4v1M251 83.4v1M251 85.4v1M251 87.4v1.1M251 89.5v1M251 91.5v1M251 93.5v1M251 95.5v1.1M251 97.5v1.1M251 99.6v1M139.2 101.6v1"/>
<path d="M139.2 103.6v1M139.2 105.6v1M139.2 107.7v1M139.2 109.7v1M139.2 111.7v1M139.2 113.7v1M139.2 115.7v1.1M139.2 117.7v1.1M139.2 119.8v1M251 101.6v1M251 103.6v1M251 105.6v1"/>
<path d="M251 107.7v1M251 109.7v1M251 111.7v1M251 113.7v1M251 115.7v1.1M251 117.7v1.1M251 119.8v1M139.2 121.8v1M139.2 123.8v1M139.2 125.8v1M139.2 127.8v1.1M139.2 129.9v1"/>
<path d="M139.2 131.9v1M139.2 133.9v1M139.2 135.9v1M139.2 138v1M139.2 140v1M251 121.8v1M251 123.8v1M251 125.8v1M251 127.8v1.1M251 129.9v1M251 131.9v1M251 133.9v1"/>
<path d="M251 135.9v1M251 138v1M251 140v1M263.7 120.6h5M263.7 135.8h5M139.2 142v1M139.2 144v1M139.2 146v1.1M139.2 148v1.1M139.2 150.1v1h1.1M141.2 151.1h1M143.3 151.1h1"/>
<path d="M145.2 151.1h1.1M147.3 151.1h1M149.3 151.1h1M151.3 151.1h1M153.3 151.1h1M155.3 151.1h1M157.4 151.1h.9M159.3 151.1h1.1M161.4 151.1h1M163.4 151.1h1M165.4 151.1h1M167.4 151.1h1"/>
<path d="M169.4 151.1h1M171.4 151.1h1M173.4 151.1h1.1M175.5 151.1h.9M177.5 151.1h1M179.5 151.1h1M181.5 151.1h1M183.5 151.1h1M185.5 151.1h1M187.5 151.1h1.1M189.5 151.1h1M191.6 151.1h1"/>
<path d="M193.6 151.1h1M195.6 151.1h1M197.6 151.1h1M199.6 151.1h1M201.6 151.1h1M203.6 151.1h1M205.7 151.1h1M207.6 151.1h1.1M209.7 151.1h1M211.7 151.1h1M213.7 151.1h1M215.7 151.1h1"/>
<path d="M217.7 151.1h1M219.8 151.1h1M221.7 151.1h1.1M223.8 151.1h1M225.8 151.1h1M227.8 151.1h1M229.8 151.1h1M231.8 151.1h1M233.8 151.1h1.1M235.8 151.1h1.1M237.9 151.1h1M239.9 151.1h1"/>
<path d="M241.9 151.1h1M243.9 151.1h1M245.9 151.1h1M247.9 151.1h1M251 150.1v1h-1.1M251 142v1M251 144v1M251 146v1.1M251 148v1.1"/>
<circle cx="268.7" cy="100.3" r=".51"/>
</g>
<circle cx="212.8" cy="47" r=".51" fill="#0dab76"/>
<g fill="none" stroke="#0dab76" stroke-width=".21">
<path d="M212.9 47v.8M212.9 48.8v.8M7.2 125.7h30.4v15.2h-30.4zM37.6 130.8l.1 .1"/>
<circle cx="212.8" cy="47" r=".51"/>
</g>
<circle cx="37.6" cy="130.8" r=".51" fill="#0dab76"/>
<g fill="none" stroke="#0dab76" stroke-width=".21">
<path d="M37.6 130.8l3.5 .8M42.5 131.9l3.5 .8M47.5 133.1l3.5 .8M52.4 134.2l3.5 .8M57.3 135.3l3.5 .8M62.3 136.5l3.4 .8M67.2 137.6l3.5 .8M7.2 143.5h30.4v15.2h-30.4z"/>
<circle cx="37.6" cy="130.8" r=".51"/>
</g>
<circle cx="37.6" cy="153.6" r=".51" fill="#0dab76"/>
<g fill="none" stroke="#0dab76" stroke-width=".21">
<path d="M73.2 133.3h25.4v20.3h-25.4zM41.1 153.1l-3.5 .5M46 152.4l-3.4 .5M50.9 151.6l-3.4 .5M55.9 150.8l-3.5 .6M60.8 150.1l-3.4 .5M65.7 149.3l-3.4 .6M70.7 148.5l-3.5 .6"/>
<circle cx="37.6" cy="153.6" r=".51"/>
</g>
<g font-size="2.5" fill="#808080">
<text x="85.9" y="52.1">SENSOR_MODULE</text>
<text x="212.9" y="52.1">CONTROL_MODULE</text>
<text x="27.5" y="54.7">PIR_SENSOR</text>
<text x="85.9" y="57.2">CC3235SF_LAUNCHXL</text>
<text x="157" y="54.7">VOLTAGE_REGULATOR_CIRCUIT</text>
<text x="164.6" y="57.4">LM7805_SOT223</text>
<text x="97.6" y="63.2">5V_OUT</text>
<text x="148.9" y="64.6" transform="rotate(-90 148.9 64.6)">+9V</text>
<text x="156" y="64.4">C3</text>
<text x="186.4" y="64.4">C4</text>
<text x="194.1" y="63.2">5V</text>
<text x="156" y="69.5">10uf</text>
<text x="186.4" y="69.5">10uf</text>
<text x="210.3" y="69.9">4-CHANNEL_RELAY_ACTUATOR</text>
<text x="236" y="75.9">COM</text>
<text x="21.3" y="80.9">5V_OUT</text>
<text x="50.1" y="78.4">GND</text>
<text x="58" y="80">GPIO12</text>
<text x="88.2" y="83.4">GND</text>
<text x="166.9" y="80.9">GND</text>
<text x="261.9" y="82.6">LED_BLUE</text>
<text x="275.1" y="83.6">R1</text>
<text x="223" y="89.4">PINHD-1X3/90</text>
<text x="256.1" y="84.3">D1</text>
<text x="275.1" y="88.4">1k</text>
<text x="19.9" y="90.2">VOLTAGE_REGULATOR_CIRCUIT</text>
<text x="32.6" y="95.5">LM7805_SOT223</text>
<text x="69.4" y="90.2">PINHD-2X10/90</text>
<text x="162.1" y="92.7">CC3235SF_LAUNCHXL</text>
<text x="286.3" y="91.1">GND</text>
<text x="14.3" y="100.2" transform="rotate(-90 14.3 100.2)">+9V</text>
<text x="21.4" y="100">C1</text>
<text x="59.5" y="98.7">5V</text>
<text x="94.8" y="97.8">PINHD-2X10/90</text>
<text x="166.1" y="98.7">5V_OUT</text>
<text x="213.7" y="98" transform="rotate(-90 213.7 98)">GND</text>
<text x="256.1" y="99.6">D2</text>
<text x="261.9" y="97.8">LED_BLUE</text>
<text x="272.5" y="98.8">R2</text>
<text x="21.4" y="105">10uf</text>
<text x="54.4" y="107.6">10uf</text>
<text x="54.4" y="102.5">C2</text>
<text x="164.3" y="106.3">GND</text>
<text x="197.6" y="105.4">IN1</text>
<text x="223" y="104.6">PINHD-1X3/90</text>
<text x="275.1" y="103.6">1k</text>
<text x="283.7" y="106.3">GND</text>
<text x="73.7" y="111.4">5V</text>
<text x="74.1" y="108.2" transform="rotate(-90 74.1 108.2)">GND</text>
<text x="103.7" y="110.5">WIFI</text>
<text x="34.8" y="116.5">GND</text>
<text x="82.1" y="115.6">PINHD-1X3/90</text>
<text x="256.1" y="119.9">D3</text>
<text x="261.9" y="118.1">LED_BLUE</text>
<text x="275.1" y="119.1">R3</text>
<text x="163.3" y="123.2" transform="rotate(-90 163.3 123.2)">PINHD-2X10/90</text>
<text x="195.1" y="125.7">IN2</text>
<text x="211.6" y="120.7">PINHD-1X6/90</text>
<text x="223" y="125">PINHD-1X3/90</text>
<text x="275.1" y="124">1k</text>
<text x="158.2" y="127.6">JP6</text>
<text x="209.3" y="126.6">5V_OUT</text>
<text x="283.7" y="126.6">GND</text>
<text x="12.2" y="133.4">SENSOR_MODULE1</text>
<text x="149.9" y="136.8">5V</text>
<text x="150.3" y="133.6" transform="rotate(-90 150.3 133.6)">GND</text>
<text x="168.4" y="133.4">PINHD-2X10/90</text>
<text x="256.1" y="135.1">D4</text>
<text x="261.9" y="133.4">LED_BLUE</text>
<text x="275.1" y="134.4">R4</text>
<text x="78.3" y="143.5">WIFI_NETWORK</text>
<text x="179.8" y="140.9">WIFI</text>
<text x="223" y="140.2">PINHD-1X3/90</text>
<text x="275.1" y="139.2">1k</text>
<text x="286.3" y="141.8">GND</text>
<text x="12.2" y="151.1">SENSOR_MODULE_2</text>
</g>
<g font-size="2.1" fill="#808080">
<text x="72.2" y="61.9">1</text>
<text x="72.2" y="64.4">3</text>
<text x="80.6" y="61.9">2</text>
<text x="80.6" y="64.4">4</text>
<text x="160.5" y="61.9">1</text>
<text x="164.4" y="63">VI</text>
<text x="171.9" y="63">VO</text>
<text x="177.7" y="61.9">3</text>
<text x="72.2" y="67">5</text>
<text x="72.2" y="69.5">7</text>
<text x="80.6" y="67">6</text>
<text x="80.6" y="69.5">8</text>
<text x="97.6" y="69.5">1</text>
<text x="106" y="69.5">2</text>
<text x="167.6" y="66.6">GND</text>
<text x="169.3" y="70.9" transform="rotate(-90 169.3 70.9)">2*2</text>
<text x="71" y="77.1">13</text>
<text x="71.2" y="74.6">11</text>
<text x="72.2" y="72.1">9</text>
<text x="80.6" y="77.1">14</text>
<text x="80.6" y="72.1">10</text>
<text x="80.6" y="74.6">12</text>
<text x="97.6" y="72.1">3</text>
<text x="97.6" y="74.6">5</text>
<text x="97.6" y="77.1">7</text>
<text x="106" y="72.1">4</text>
<text x="106" y="74.6">6</text>
<text x="106" y="77.1">8</text>
<text x="71" y="79.7">15</text>
<text x="71" y="82.2">17</text>
<text x="80.6" y="79.7">16</text>
<text x="80.6" y="82.2">18</text>
<text x="96.6" y="82.2">11</text>
<text x="97.6" y="79.7">9</text>
<text x="106" y="82.2">12</text>
<text x="106" y="79.7">10</text>
<text x="235.5" y="82.2">2</text>
<text x="235.5" y="79.7">3</text>
<text x="71" y="84.8">19</text>
<text x="80.6" y="84.8">20</text>
<text x="96.4" y="84.8">13</text>
<text x="96.4" y="87.3">15</text>
<text x="96.4" y="89.8">17</text>
<text x="106" y="84.8">14</text>
<text x="106" y="87.3">16</text>
<text x="106" y="89.8">18</text>
<text x="235.5" y="84.8">1</text>
<text x="96.4" y="92.4">19</text>
<text x="106" y="92.4">20</text>
<text x="235.5" y="94.9">3</text>
<text x="28.5" y="97.5">1</text>
<text x="32.3" y="98.6">VI</text>
<text x="39.9" y="98.6">VO</text>
<text x="45.6" y="97.5">3</text>
<text x="148.4" y="97.5">1</text>
<text x="148.4" y="100">3</text>
<text x="156.8" y="97.5">2</text>
<text x="156.8" y="100">4</text>
<text x="235.5" y="100">1</text>
<text x="235.5" y="97.5">2</text>
<text x="35.6" y="102.1">GND</text>
<text x="37.3" y="106.4" transform="rotate(-90 37.3 106.4)">2*2</text>
<text x="84.9" y="105.1">1</text>
<text x="84.9" y="107.6">2</text>
<text x="148.4" y="102.5">5</text>
<text x="148.4" y="105.1">7</text>
<text x="148.4" y="107.6">9</text>
<text x="156.8" y="102.5">6</text>
<text x="156.8" y="105.1">8</text>
<text x="156.8" y="107.6">10</text>
<text x="173.8" y="105.1">1</text>
<text x="173.8" y="107.6">3</text>
<text x="182.2" y="105.1">2</text>
<text x="182.2" y="107.6">4</text>
<text x="214.4" y="102.5">1</text>
<text x="214.4" y="105.1">2</text>
<text x="214.4" y="107.6">3</text>
<text x="84.9" y="110.2">3</text>
<text x="147.2" y="112.6">13</text>
<text x="147.4" y="110.2">11</text>
<text x="156.8" y="112.6">14</text>
<text x="156.8" y="110.2">12</text>
<text x="173.8" y="110.2">5</text>
<text x="173.8" y="112.6">7</text>
<text x="182.2" y="110.2">6</text>
<text x="182.2" y="112.6">8</text>
<text x="214.4" y="110.2">4</text>
<text x="214.4" y="112.6">5</text>
<text x="147.2" y="115.2">15</text>
<text x="147.2" y="117.7">17</text>
<text x="156.8" y="115.2">16</text>
<text x="156.8" y="117.7">18</text>
<text x="172.8" y="117.7">11</text>
<text x="173.8" y="115.2">9</text>
<text x="182.2" y="115.2">10</text>
<text x="182.2" y="117.7">12</text>
<text x="214.4" y="115.2">6</text>
<text x="235.5" y="117.7">2</text>
<text x="235.5" y="115.2">3</text>
<text x="147.2" y="120.3">19</text>
<text x="156.8" y="120.3">20</text>
<text x="172.6" y="120.3">13</text>
<text x="172.6" y="122.8">15</text>
<text x="172.6" y="125.3">17</text>
<text x="182.2" y="120.3">14</text>
<text x="182.2" y="122.8">16</text>
<text x="182.2" y="125.3">18</text>
<text x="235.5" y="120.3">1</text>
<text x="161.1" y="130.4">1</text>
<text x="172.6" y="127.9">19</text>
<text x="182.2" y="127.9">20</text>
<text x="235.5" y="130.4">3</text>
<text x="161.1" y="133">2</text>
<text x="161.1" y="135.5">3</text>
<text x="235.5" y="135.5">1</text>
<text x="235.5" y="133">2</text>
</g>
<text font-size="1.8" fill="#808080" x="32.6" y="59.7">PIR1</text>
<g font-size="1.1" fill="#808080">
<text x="31.9" y="73.1" transform="rotate(-90 31.9 73.1)">VDD</text>
<text x="34.5" y="73.1" transform="rotate(-90 34.5 73.1)">OUT</text>
<text x="37" y="73.1" transform="rotate(-90 37 73.1)">GND</text>
</g>
</svg>
